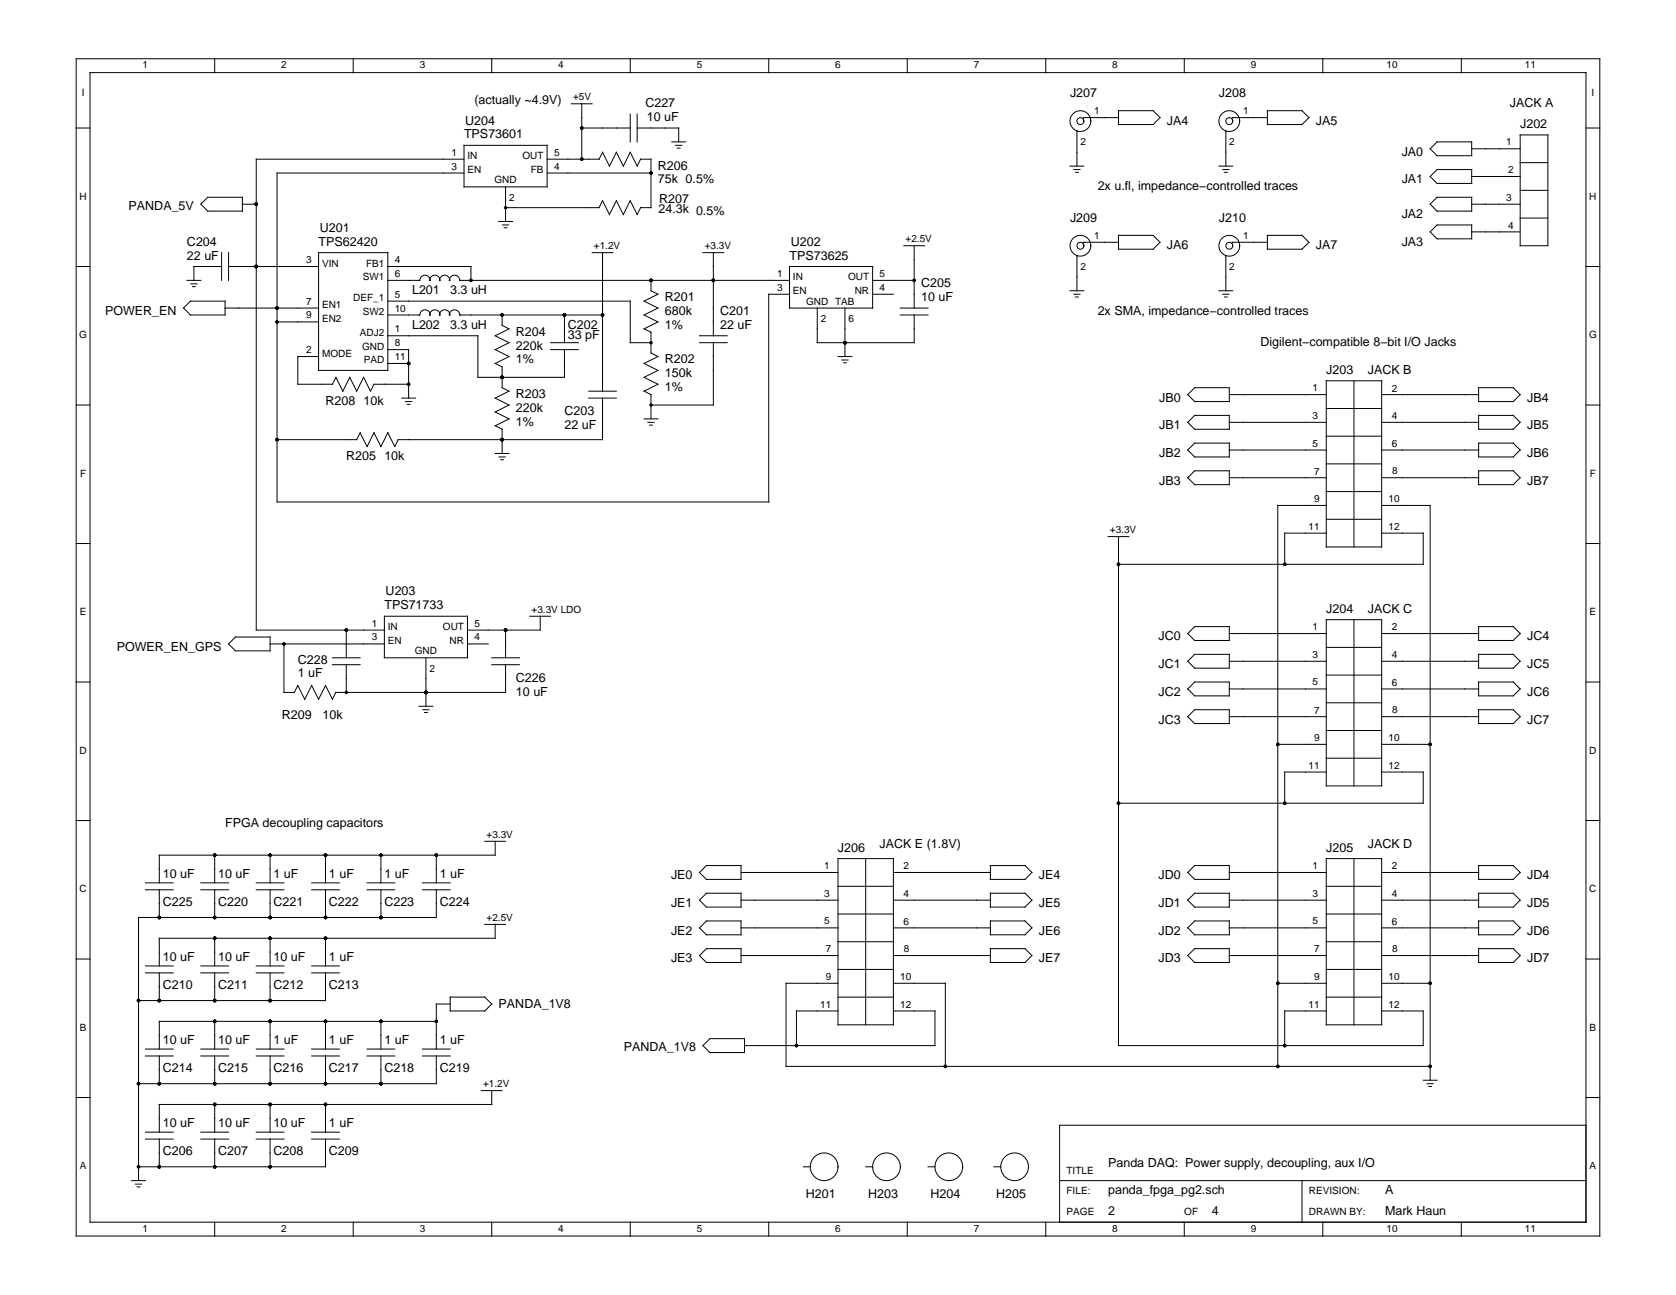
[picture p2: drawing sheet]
<svg xmlns="http://www.w3.org/2000/svg" width="279mm" height="216mm" viewBox="0 0 279 216" stroke-linecap="round" stroke-linejoin="round" font-family="sans-serif">
<g fill="none" stroke="#000" stroke-width=".17">
<path d="M12.7 9.8h254v196.3h-254zM15 12.1h249.4v191.7h-249.4zM35.8 9.8v2.3M58.9 9.8v2.3M82 9.8v2.3M95.3 17.3h3.4M97 17.3v9.2M105.1 9.8v2.3M105.1 19v4.7M106.2 19v4.7M128.2 9.8v2.3M151.2 9.8v2.3"/>
<path d="M174.3 9.8v2.3M186.5 18.5h5.7l1.2 1.1-1.2 1.2h-5.7zM186.5 19.6h-5.8l-.2 .2M197.4 9.8v2.3M211.3 18.5h5.8l1.1 1.1-1.1 1.2h-5.8zM211.3 19.6h-5.8l-.2 .2M220.5 9.8v2.3M243.6 9.8v2.3M12.7 21.3h2.3M34.6 32.9h5.8v2.3h-5.8l-1.1-1.2zM40.4 34h2.3M77.4 28.8h-31.2v54.9h82v-34.6h3.4"/>
<path d="M77.4 26.5h-34.7v78.5h21.4M77.4 24.2h13.8v7h-13.8zM83.1 36.9h2.3M83.8 37.5h1M84.1 38h.4M84.3 31.2v5.7M84.3 34.6h15.6l.5-1.1 1.2 2.3 1.2-2.3 1.1 2.3 1.2-2.3 1.1 2.3M91.2 26.5h8.7M91.2 28.8h17.3M97 21.3h8.1M99.9 26.5l.5-1.1 1.2 2.3 1.2-2.3 1.1 2.3 1.2-2.3 1.1 2.3 .6-1.2h1.7v8.1h-1.7l-.6 1.2M106.2 21.3h6.9v2.4"/>
<path d="M112 23.7h2.3M112.6 24.2h1.1M112.9 24.7h.5M178.4 27.7h2.3M179 28.3h1.1M179.3 28.7h.5M179.6 21.8l-.1 5.9M186.5 39.2h5.7l1.2 1.2-1.2 1.1h-5.7zM203.2 27.7h2.3M203.8 28.3h1.1M204.1 28.7h.5M204.4 21.8v5.9"/>
<path d="M211.3 39.2h5.8l1.1 1.2-1.1 1.1h-5.8zM239.6 23.7h5.7v2.3h-5.7l-1.2-1.2zM239.6 28.3h5.7v2.3h-5.7l-1.2-1.2zM239.6 32.9h5.7v2.3h-5.7l-1.2-1.2zM239.6 37.5h5.7v2.3h-5.7l-1.2-1.1zM245.3 24.8h8.1M245.3 29.4h8.1M245.3 34h8.1M245.3 38.7h8.1M253.4 22.5h4.6v18.5h-4.6zM253.4 36.4h4.6M253.4 31.7h4.6"/>
<path d="M253.4 27.1h4.6M264.4 21.3h2.3M12.7 44.4h2.3M31.2 46.7h2.3M31.8 50.2h5.7v2.3h-5.7l-1.2-1.1zM31.8 47.3h1M32.1 47.8h.5M36.9 44.4h-4.6v2.3M36.9 42.1v4.6M37.5 51.4h15.6M38.1 44.4h15M38.1 42.1v4.6"/>
<path d="M46.2 53.7h6.9M53.1 42.1h11.6v19.7h-11.6zM53.1 59.4h-3.5v4.7h5.8l.6-1.2 1.2 2.3 1.1-2.3 1.2 2.3 1.1-2.3 1.2 2.3 .5-1.1h5.8M64.7 46.7h5.3a.84 .84 0 0 1 .9-.8 .84 .84 0 0 1 .8 .9 .82 .82 0 0 1 .8-.9 .82 .82 0 0 1 .8 .9 .82 .82 0 0 1 .8-.9 .82 .82 0 0 1 .9 .9 .84 .84 0 0 1 .8-.9 .84 .84 0 0 1 .8 .8h55M64.7 52.5h5.3a.84 .84 0 0 1 .9-.9 .84 .84 0 0 1 .8 1 .82 .82 0 0 1 .8-1 .82 .82 0 0 1 .8 1 .82 .82 0 0 1 .8-1 .82 .82 0 0 1 .9 1 .84 .84 0 0 1 .8-1 .84 .84 0 0 1 .8 .9h23.8M64.7 50.2h40.4v6.9h3.4M64.7 44.4h13.8v2.3M64.7 56h15v6.9h14.4v-4.6M64.7 58.3h3.4v8.1M83.7 52.5v1.7l1.2 .6-2.3 1.2 2.3 1.1-2.3 1.2 2.3 1.1-2.3 1.2 1.1 .6M91.8 57.1h4.6M91.8 58.3h4.6"/>
<path d="M94.1 52.5v4.6M98.7 42.1h3.5M100.4 42.1v23.1M108.5 46.7v1.8l1.2 .6-2.3 1.1 2.3 1.2-2.3 1.1 2.3 1.2-2.3 1.1 1.1 .6v3.5l1.2 .5-2.3 1.2 2.3 1.2-2.3 1.1 2.3 1.2-2.3 1.1 1.1 .6M116.6 56h4.6M116.6 57.1h4.6M117.2 42.1h3.5M118.9 57.1v10.4h-10.4M118.9 42.1v13.9M131.6 44.4h13.9v7h-13.9zM136.2 51.4v5.7h16.2v-4.6M139.7 59.4h2.3"/>
<path d="M140.9 51.4v8M145.5 46.7h6.9M145.5 49.1h3.4M150.1 51.4h4.6M150.1 52.5h4.6M150.7 41h3.4M152.4 41v10.4M178.4 48.5h2.3M179 49.1h1.1M179.3 49.5h.5M179.6 42.6l-.1 5.9M186.5 40.4h-5.8l-.2 .2"/>
<path d="M203.2 48.5h2.3M203.8 49.1h1.1M204.1 49.5h.5M204.4 42.6v5.9M211.3 40.4h-5.8l-.2 .2M264.4 44.4h2.3M12.7 67.5h2.3M64.7 60.6h3.4M67 66.4h2.3M67.6 66.9h1M67.9 67.4h.4M82.6 75.6h2.3"/>
<path d="M83.2 76.2h1M83.5 76.6h.4M83.7 61.2v3.4l1.2 .6-2.3 1.2 2.3 1.1-2.3 1.2 2.3 1.1-2.3 1.2 1.1 .6v4M98.1 65.2h4.7M98.1 66.4h4.7M100.4 66.4v6.9h-34l-.6 1.2-1.1-2.4-1.2 2.4-1.2-2.4-1.1 2.4-1.2-2.4-.5 1.2h-13.3M107.4 69.8h2.3M108 70.4h1M108.3 70.9h.5M108.5 65.8v4M140.3 60h1.1M140.6 60.5h.5"/>
<path d="M199.2 64.6h5.7v2.3h-5.7l-1.2-1.1zM199.2 69.3h5.7v2.3h-5.7l-1.2-1.2zM199.2 73.9h5.7v2.3h-5.7l-1.2-1.2zM199.2 78.5h5.7v2.3h-5.7l-1.2-1.2zM204.9 65.8h16.2M204.9 70.4h16.2M204.9 75h16.2M204.9 79.6h16.2M221.1 77.3h9.2M221.1 72.7h9.2M221.1 63.5h9.2v27.7h-9.2zM221.1 68.1h9.2"/>
<path d="M225.7 63.5v27.7M230.3 65.8h16.2M230.3 70.4h16.2M230.3 75h16.2M230.3 79.6h16.2M246.5 64.6h5.8l1.1 1.2-1.1 1.1h-5.8zM246.5 69.3h5.8l1.1 1.1-1.1 1.2h-5.8zM246.5 73.9h5.8l1.1 1.1-1.1 1.2h-5.8zM246.5 78.5h5.8l1.1 1.1-1.1 1.2h-5.8zM264.4 67.5h2.3M12.7 90.6h2.3M184.7 89.5h3.5"/>
<path d="M186.5 89.5v84.8h50.8v-5.8h-7M221.1 84.3h-8.1v93.5M221.1 88.9h-6.9v5.2M221.1 82h9.2M221.1 86.6h9.2M230.3 84.3h8.1v95.8M230.3 88.9h7v5.2h-50.8M264.4 90.6h2.3M12.7 113.7h2.3M38.1 107.4l1.2-1.2h5.7v2.3h-5.7zM45 107.4h19.1M47.3 107.4v8h1.8l.5-1.1 1.2 2.3 1.2-2.3 1.1 2.3 1.2-2.3 1.1 2.3"/>
<path d="M55.4 109.7h4.6M55.4 110.8h4.6M56 115.4l-.6 1.2M57.7 105v4.7M57.7 110.8v4.6M64.1 102.7h13.8v7h-13.8zM69.9 117.7h2.3M70.5 118.3h1M70.8 118.8h.4M71 109.7v8M77.9 107.4h3.5M82 109.7h4.6"/>
<path d="M82 110.8h4.6M84.3 105v4.7M84.3 110.8v4.6h-28.3M88.3 102.7h3.5M90.1 102.7v2.3h-12.2M198 105.6l1.2-1.1h5.7v2.3h-5.7zM199.2 113.7h5.7v2.3h-5.7l-1.2-1.1zM199.2 109.1h5.7v2.3h-5.7l-1.2-1.2zM199.2 118.3h5.7v2.3h-5.7l-1.2-1.1zM204.9 105.6h16.2M204.9 110.2h16.2M204.9 114.9h16.2"/>
<path d="M204.9 119.5h16.2M221.1 103.3h9.2v27.7h-9.2zM221.1 117.2h9.2M221.1 112.6h9.2M221.1 107.9h9.2M225.7 103.3v27.7M230.3 105.6h16.2M230.3 110.2h16.2M230.3 114.9h16.2M230.3 119.5h16.2M246.5 113.7h5.8l1.1 1.2-1.1 1.1h-5.8zM246.5 104.5h5.8l1.1 1.1-1.1 1.2h-5.8z"/>
<path d="M246.5 109.1h5.8l1.1 1.1-1.1 1.2h-5.8zM246.5 118.3h5.8l1.1 1.2-1.1 1.1h-5.8zM264.4 113.7h2.3M12.7 136.8h2.3M213 124.1h8.1M221.1 128.7h-6.9v5.2M221.1 121.8h9.2M221.1 126.4h9.2M230.3 124.1h8.1M230.3 128.7h7v5.2h-50.8M264.4 136.8h2.3M12.7 159.9h2.3"/>
<path d="M24.2 147.2h4.7M24.2 148.3h4.7M26.6 148.3v4.7M33.5 147.2h4.6M33.5 148.3h4.6M35.8 142.6v4.6M35.8 148.3v4.7M35.8 156.4v4.6M42.7 147.2h4.6M42.7 148.3h4.6M45 142.6v4.6M45 148.3v4.7"/>
<path d="M45 156.4v4.6M52 147.2h4.6M52 148.3h4.6M54.3 142.6v4.6M54.3 148.3v4.7M54.3 156.4v4.6M61.2 147.2h4.6M61.2 148.3h4.6M63.5 142.6v4.6M63.5 148.3v4.7M70.4 147.2h4.6M70.4 148.3h4.6"/>
<path d="M72.7 148.3v4.7h-49.6v43.8M72.7 142.6v4.6M80.8 140.3h3.5M80.8 154.1h3.5M82.6 140.3v2.3h-56v4.6M82.6 154.1v2.3h-56v4.6M116.6 150.1l1.2-1.2h5.7v2.3h-5.7zM116.6 154.7l1.2-1.2h5.7v2.3h-5.7zM116.6 159.3l1.2-1.1h5.7v2.3h-5.7zM117.8 144.3h5.7v2.3h-5.7l-1.2-1.1zM123.5 145.5h16.2M123.5 150.1h16.2"/>
<path d="M123.5 154.7h16.2M123.5 159.3h16.2M139.7 157h9.2M139.7 152.4h9.2M139.7 143.1h9.2v27.8h-9.2zM139.7 147.8h9.2M144.3 143.1v27.8M148.9 145.5h16.2M148.9 150.1h16.2M148.9 154.7h16.2M148.9 159.3h16.2M165.1 144.3h5.8l1.1 1.2-1.1 1.1h-5.8z"/>
<path d="M165.1 148.9h5.8l1.1 1.2-1.1 1.1h-5.8zM165.1 153.5h5.8l1.1 1.2-1.1 1.1h-5.8zM165.1 158.2h5.8l1.1 1.1-1.1 1.2h-5.8zM198 150.1l1.2-1.2h5.7v2.3h-5.7zM198 154.7l1.2-1.2h5.7v2.3h-5.7zM198 159.3l1.2-1.1h5.7v2.3h-5.7zM199.2 144.3h5.7v2.3h-5.7l-1.2-1.1zM204.9 145.5h16.2M204.9 150.1h16.2M204.9 154.7h16.2M204.9 159.3h16.2M221.1 143.1h9.2v27.8h-9.2z"/>
<path d="M221.1 157h9.2M221.1 152.4h9.2M221.1 147.8h9.2M225.7 143.1v27.8M230.3 145.5h16.2M230.3 150.1h16.2M230.3 154.7h16.2M230.3 159.3h16.2M246.5 144.3h5.8l1.1 1.2-1.1 1.1h-5.8zM246.5 148.9h5.8l1.1 1.2-1.1 1.1h-5.8zM246.5 153.5h5.8l1.1 1.2-1.1 1.1h-5.8zM246.5 158.2h5.8l1.1 1.1-1.1 1.2h-5.8z"/>
<path d="M264.4 159.9h2.3M24.2 161h4.7M24.2 162.2h4.7M24.2 174.9h4.7M24.2 176.1h4.7M26.6 162.2v4.6M26.6 176.1v4.6M33.5 161h4.6M33.5 162.2h4.6M33.5 174.9h4.6M33.5 176.1h4.6M35.8 162.2v4.6"/>
<path d="M35.8 170.3v4.6M35.8 176.1v4.6M42.7 161h4.6M42.7 162.2h4.6M42.7 174.9h4.6M42.7 176.1h4.6M45 162.2v4.6M45 170.3v4.6M45 176.1v4.6M52 161h4.6M52 162.2h4.6M52 174.9h4.6"/>
<path d="M52 176.1h4.6M54.3 162.2v4.6h-31.2M54.3 170.3v4.6M54.3 176.1v4.6M61.2 174.9h4.6M61.2 176.1h4.6M63.5 170.3v4.6M63.5 176.1v4.6M70.4 174.9h4.6M70.4 176.1h4.6M72.7 170.3h-46.1v4.6M72.7 176.1v4.6h-49.6"/>
<path d="M75 166.2h5.8l1.2 1.2-1.2 1.1h-5.8zM75 167.4h-2.3v7.5M118.3 173.2h5.8v2.3h-5.8l-1.1-1.2zM139.7 163.9h-8.7v13.9h107.4M139.7 168.5h-6.9v5.8M139.7 161.6h9.2M139.7 166.2h9.2M148.9 163.9h8.7v13.9M148.9 168.5h7v5.8h-31.8M213 163.9h8.1M221.1 168.5h-6.9v5.8M221.1 161.6h9.2"/>
<path d="M221.1 166.2h9.2M230.3 163.9h8.1M12.7 183h2.3M21.9 196.8h2.3M22.6 197.4h1M22.9 197.9h.4M24.2 188.8h4.7M24.2 189.9h4.7M26.6 189.9v4.6M33.5 188.8h4.6M33.5 189.9h4.6M35.8 184.1v4.7"/>
<path d="M35.8 189.9v4.6M42.7 188.8h4.6M42.7 189.9h4.6M45 184.1v4.7M45 189.9v4.6M52 188.8h4.6M52 189.9h4.6M54.3 189.9v4.6h-31.2M54.3 184.1v4.7M80.2 181.8h3.5M82 181.8v2.3h-55.4v4.7M133.9 194.5h1.2"/>
<path d="M144.3 194.5h1.2M154.7 194.5h1.2M165.7 194.5h1.1M176.6 196.8h87.8M217.1 196.8v7M237.3 180.1h2.3M237.9 180.7h1M238.2 181.1h.4M264.4 187.6h-87.8v16.2M264.4 183h2.3M35.8 203.8v2.3M58.9 203.8v2.3"/>
<path d="M82 203.8v2.3M105.1 203.8v2.3M128.2 203.8v2.3M151.2 203.8v2.3M174.3 203.8v2.3M197.4 203.8v2.3M220.5 203.8v2.3M243.6 203.8v2.3"/>
<circle cx="180.1" cy="20.2" r="1.73"/>
<circle cx="180.1" cy="20.2" r=".58"/>
<circle cx="204.9" cy="20.2" r="1.73"/>
<circle cx="204.9" cy="20.2" r=".58"/>
<circle cx="180.1" cy="41" r="1.73"/>
<circle cx="180.1" cy="41" r=".58"/>
<circle cx="204.9" cy="41" r="1.73"/>
<circle cx="204.9" cy="41" r=".58"/>
<circle cx="137.4" cy="194.5" r="2.31"/>
<circle cx="147.8" cy="194.5" r="2.31"/>
<circle cx="158.2" cy="194.5" r="2.31"/>
<circle cx="169.1" cy="194.5" r="2.31"/>
</g>
<g fill="#000">
<circle cx="42.7" cy="34" r=".29"/>
<circle cx="84.3" cy="34.6" r=".29"/>
<circle cx="97" cy="21.3" r=".29"/>
<circle cx="97" cy="26.5" r=".29"/>
<circle cx="108.5" cy="28.8" r=".29"/>
<circle cx="42.7" cy="44.4" r=".29"/>
<circle cx="46.2" cy="53.7" r=".29"/>
<circle cx="46.2" cy="51.4" r=".29"/>
<circle cx="78.5" cy="46.7" r=".29"/>
<circle cx="83.7" cy="52.5" r=".29"/>
<circle cx="94.1" cy="52.5" r=".29"/>
<circle cx="100.4" cy="52.5" r=".29"/>
<circle cx="108.5" cy="57.1" r=".29"/>
<circle cx="108.5" cy="46.7" r=".29"/>
<circle cx="118.9" cy="46.7" r=".29"/>
<circle cx="140.9" cy="57.1" r=".29"/>
<circle cx="152.4" cy="46.7" r=".29"/>
<circle cx="46.2" cy="73.3" r=".29"/>
<circle cx="68.1" cy="64.1" r=".29"/>
<circle cx="68.1" cy="60.6" r=".29"/>
<circle cx="83.7" cy="62.9" r=".29"/>
<circle cx="83.7" cy="73.3" r=".29"/>
<circle cx="108.5" cy="67.5" r=".29"/>
<circle cx="186.5" cy="94.1" r=".29"/>
<circle cx="214.2" cy="94.1" r=".29"/>
<circle cx="47.3" cy="107.4" r=".29"/>
<circle cx="57.7" cy="105" r=".29"/>
<circle cx="57.7" cy="115.4" r=".29"/>
<circle cx="71" cy="115.4" r=".29"/>
<circle cx="84.3" cy="105" r=".29"/>
<circle cx="186.5" cy="133.9" r=".29"/>
<circle cx="213" cy="124.1" r=".29"/>
<circle cx="214.2" cy="133.9" r=".29"/>
<circle cx="238.4" cy="124.1" r=".29"/>
<circle cx="26.6" cy="153" r=".29"/>
<circle cx="35.8" cy="156.4" r=".29"/>
<circle cx="35.8" cy="142.6" r=".29"/>
<circle cx="35.8" cy="153" r=".29"/>
<circle cx="45" cy="156.4" r=".29"/>
<circle cx="45" cy="142.6" r=".29"/>
<circle cx="45" cy="153" r=".29"/>
<circle cx="54.3" cy="156.4" r=".29"/>
<circle cx="54.3" cy="142.6" r=".29"/>
<circle cx="54.3" cy="153" r=".29"/>
<circle cx="63.5" cy="142.6" r=".29"/>
<circle cx="63.5" cy="153" r=".29"/>
<circle cx="72.7" cy="142.6" r=".29"/>
<circle cx="23.1" cy="166.8" r=".29"/>
<circle cx="26.6" cy="166.8" r=".29"/>
<circle cx="35.8" cy="170.3" r=".29"/>
<circle cx="35.8" cy="166.8" r=".29"/>
<circle cx="45" cy="170.3" r=".29"/>
<circle cx="45" cy="166.8" r=".29"/>
<circle cx="54.3" cy="170.3" r=".29"/>
<circle cx="63.5" cy="170.3" r=".29"/>
<circle cx="72.7" cy="170.3" r=".29"/>
<circle cx="132.8" cy="174.3" r=".29"/>
<circle cx="157.6" cy="177.8" r=".29"/>
<circle cx="213" cy="163.9" r=".29"/>
<circle cx="213" cy="177.8" r=".29"/>
<circle cx="214.2" cy="174.3" r=".29"/>
<circle cx="238.4" cy="163.9" r=".29"/>
<circle cx="238.4" cy="177.8" r=".29"/>
<circle cx="23.1" cy="180.7" r=".29"/>
<circle cx="23.1" cy="194.5" r=".29"/>
<circle cx="26.6" cy="180.7" r=".29"/>
<circle cx="26.6" cy="194.5" r=".29"/>
<circle cx="35.8" cy="180.7" r=".29"/>
<circle cx="35.8" cy="184.1" r=".29"/>
<circle cx="35.8" cy="194.5" r=".29"/>
<circle cx="45" cy="180.7" r=".29"/>
<circle cx="45" cy="184.1" r=".29"/>
<circle cx="45" cy="194.5" r=".29"/>
<circle cx="54.3" cy="180.7" r=".29"/>
<circle cx="54.3" cy="184.1" r=".29"/>
<circle cx="63.5" cy="180.7" r=".29"/>
</g>
<g font-size="2.1">
<text x="79.1" y="17.3">(actually ~4.9V)</text>
<text x="107.6" y="17.9">C227</text>
<text x="178.4" y="16.1">J207</text>
<text x="203.2" y="16.1">J208</text>
<text x="251.7" y="17.9">JACK A</text>
<text x="77.4" y="23.1">TPS73601</text>
<text x="77.6" y="20.8">U204</text>
<text x="107.8" y="20.2">10 uF</text>
<text x="194.5" y="20.8">JA4</text>
<text x="219.4" y="20.8">JA5</text>
<text x="253.4" y="21.3">J202</text>
<text x="109.7" y="28.3">R206</text>
<text x="233.7" y="26">JA0</text>
<text x="21.4" y="35">PANDA_5V</text>
<text x="109.7" y="30.6">75k 0.5%</text>
<text x="109.8" y="35.6">24.3k 0.5%</text>
<text x="109.9" y="33.8">R207</text>
<text x="183" y="31.7">2x u.fl, impedance−controlled traces</text>
<text x="233.7" y="30.6">JA1</text>
<text x="31.2" y="41">C204</text>
<text x="53.1" y="41">TPS62420</text>
<text x="53.3" y="38.7">U201</text>
<text x="131.8" y="41">U202</text>
<text x="178.4" y="36.9">J209</text>
<text x="194.5" y="41.5">JA6</text>
<text x="203.2" y="36.9">J210</text>
<text x="219.4" y="41.5">JA7</text>
<text x="233.7" y="36.4">JA2</text>
<text x="233.7" y="41">JA3</text>
<text x="31.2" y="43.3">22 uF</text>
<text x="131.6" y="43.3">TPS73625</text>
<text x="153.6" y="47.9">C205</text>
<text x="17.5" y="52.5">POWER_EN</text>
<text x="68.7" y="49.1">L201</text>
<text x="75" y="49.1">3.3 uH</text>
<text x="110.8" y="50.2">R201</text>
<text x="110.8" y="52.5">680k</text>
<text x="120.1" y="52.5">C201</text>
<text x="153.6" y="50.2">10 uF</text>
<text x="183" y="52.5">2x SMA, impedance−controlled traces</text>
<text x="68.7" y="54.8">L202</text>
<text x="75" y="54.8">3.3 uH</text>
<text x="86" y="56">R204</text>
<text x="86" y="58.3">220k</text>
<text x="94.7" y="54.8">C202</text>
<text x="94.7" y="56.6">33 pF</text>
<text x="110.8" y="54.8">1%</text>
<text x="120.1" y="54.8">22 uF</text>
<text x="210.1" y="57.7">Digilent−compatible 8−bit I/O Jacks</text>
<text x="86" y="60.6">1%</text>
<text x="110.8" y="60.6">R202</text>
<text x="110.8" y="62.9">150k</text>
<text x="110.8" y="65.2">1%</text>
<text x="221.1" y="62.3">J203</text>
<text x="228" y="62.3">JACK B</text>
<text x="54.3" y="67.5">R208 10k</text>
<text x="86" y="66.4">R203</text>
<text x="86" y="68.7">220k</text>
<text x="86" y="71">1%</text>
<text x="94.1" y="69.3">C203</text>
<text x="94.1" y="71.6">22 uF</text>
<text x="193.3" y="66.9">JB0</text>
<text x="193.3" y="71.6">JB1</text>
<text x="254.6" y="66.9">JB4</text>
<text x="254.6" y="71.6">JB5</text>
<text x="57.7" y="76.8">R205 10k</text>
<text x="193.3" y="76.2">JB2</text>
<text x="254.6" y="76.2">JB6</text>
<text x="193.3" y="80.8">JB3</text>
<text x="254.6" y="80.8">JB7</text>
<text x="64.1" y="101.6">TPS71733</text>
<text x="64.3" y="99.3">U203</text>
<text x="193.1" y="106.8">JC0</text>
<text x="221.1" y="102.2">J204</text>
<text x="228" y="102.2">JACK C</text>
<text x="254.6" y="106.8">JC4</text>
<text x="19.5" y="108.5">POWER_EN_GPS</text>
<text x="49.6" y="110.6">C228</text>
<text x="49.6" y="112.9">1 uF</text>
<text x="86" y="113.7">C226</text>
<text x="193.1" y="111.4">JC1</text>
<text x="254.6" y="111.4">JC5</text>
<text x="47" y="119.8">R209</text>
<text x="53.8" y="119.8">10k</text>
<text x="86" y="116">10 uF</text>
<text x="193.1" y="116">JC2</text>
<text x="254.6" y="116">JC6</text>
<text x="193.1" y="120.6">JC3</text>
<text x="254.6" y="120.6">JC7</text>
<text x="37.5" y="138">FPGA decoupling capacitors</text>
<text x="139.7" y="142">J206</text>
<text x="146.6" y="141.3">JACK E (1.8V)</text>
<text x="221.1" y="142">J205</text>
<text x="228" y="141.3">JACK D</text>
<text x="27.1" y="146.4">10 uF</text>
<text x="36.4" y="146.4">10 uF</text>
<text x="45.6" y="146.4">1 uF</text>
<text x="54.8" y="146.4">1 uF</text>
<text x="64.1" y="146.4">1 uF</text>
<text x="73.3" y="146.4">1 uF</text>
<text x="111.9" y="146.6">JE0</text>
<text x="173.2" y="146.6">JE4</text>
<text x="193.1" y="146.6">JD0</text>
<text x="254.6" y="146.6">JD4</text>
<text x="27.1" y="151">C225</text>
<text x="36.4" y="151">C220</text>
<text x="45.6" y="151">C221</text>
<text x="54.8" y="151">C222</text>
<text x="64.1" y="151">C223</text>
<text x="73.3" y="151">C224</text>
<text x="111.9" y="151.2">JE1</text>
<text x="111.9" y="155.8">JE2</text>
<text x="173.2" y="151.2">JE5</text>
<text x="173.2" y="155.8">JE6</text>
<text x="193.1" y="151.2">JD1</text>
<text x="193.1" y="155.8">JD2</text>
<text x="254.6" y="151.2">JD5</text>
<text x="254.6" y="155.8">JD6</text>
<text x="27.1" y="160.2">10 uF</text>
<text x="36.4" y="160.2">10 uF</text>
<text x="45.6" y="160.2">10 uF</text>
<text x="54.8" y="160.2">1 uF</text>
<text x="111.9" y="160.5">JE3</text>
<text x="173.2" y="160.5">JE7</text>
<text x="193.1" y="160.5">JD3</text>
<text x="254.6" y="160.5">JD7</text>
<text x="27.1" y="164.9">C210</text>
<text x="36.4" y="164.9">C211</text>
<text x="45.6" y="164.9">C212</text>
<text x="54.8" y="164.9">C213</text>
<text x="83.1" y="168">PANDA_1V8</text>
<text x="27.1" y="178.8">C214</text>
<text x="27.1" y="174.1">10 uF</text>
<text x="36.4" y="178.8">C215</text>
<text x="36.4" y="174.1">10 uF</text>
<text x="45.6" y="178.8">C216</text>
<text x="45.6" y="174.1">1 uF</text>
<text x="54.8" y="178.8">C217</text>
<text x="54.8" y="174.1">1 uF</text>
<text x="64.1" y="178.8">C218</text>
<text x="64.1" y="174.1">1 uF</text>
<text x="73.3" y="178.8">C219</text>
<text x="73.3" y="174.1">1 uF</text>
<text x="104" y="175.3">PANDA_1V8</text>
<text x="27.1" y="188">10 uF</text>
<text x="36.4" y="188">10 uF</text>
<text x="45.6" y="188">10 uF</text>
<text x="54.8" y="188">1 uF</text>
<text x="27.1" y="192.6">C206</text>
<text x="36.4" y="192.6">C207</text>
<text x="45.6" y="192.6">C208</text>
<text x="54.8" y="192.6">C209</text>
<text x="184.7" y="194.5">Panda DAQ: Power supply, decoupling, aux I/O</text>
<text x="134.3" y="199.7">H201</text>
<text x="144.7" y="199.7">H203</text>
<text x="155.1" y="199.7">H204</text>
<text x="166.1" y="199.7">H205</text>
<text x="184.7" y="202.6">2</text>
<text x="184.7" y="199.1">panda_fpga_pg2.sch</text>
<text x="202" y="202.6">4</text>
<text x="230.9" y="202.6">Mark Haun</text>
<text x="230.9" y="199.1">A</text>
</g>
<g font-size="1.7">
<text x="23.8" y="11.4">1</text>
<text x="46.9" y="11.4">2</text>
<text x="70" y="11.4">3</text>
<text x="93.1" y="11.4">4</text>
<text x="116.1" y="11.4">5</text>
<text x="139.2" y="11.4">6</text>
<text x="162.3" y="11.4">7</text>
<text x="185.4" y="11.4">8</text>
<text x="208.5" y="11.4">9</text>
<text x="231.1" y="11.4">10</text>
<text x="254.2" y="11.4">11</text>
<text x="13.6" y="16">I</text>
<text x="95.5" y="16.7">+5V</text>
<text x="265.3" y="16">I</text>
<text x="182.4" y="19">1</text>
<text x="207.2" y="19">1</text>
<text x="75.3" y="26">1</text>
<text x="75.3" y="28.3">3</text>
<text x="77.9" y="26.5">IN</text>
<text x="77.9" y="28.8">EN</text>
<text x="87.1" y="26.5">OUT</text>
<text x="88.5" y="28.8">FB</text>
<text x="92.4" y="28.3">4</text>
<text x="92.4" y="26">5</text>
<text x="180.1" y="24.2">2</text>
<text x="204.9" y="24.2">2</text>
<text x="251.1" y="24.2">1</text>
<text x="251.4" y="28.9">2</text>
<text x="13.3" y="33.3">H</text>
<text x="82.4" y="30.6">GND</text>
<text x="84.9" y="33.5">2</text>
<text x="251.1" y="33.5">3</text>
<text x="264.9" y="33.3">H</text>
<text x="99" y="41.5">+1.2V</text>
<text x="117.5" y="41.5">+3.3V</text>
<text x="151" y="40.4">+2.5V</text>
<text x="182.4" y="39.8">1</text>
<text x="207.2" y="39.8">1</text>
<text x="251.4" y="38.1">4</text>
<text x="51" y="43.9">3</text>
<text x="53.7" y="44.4">VIN</text>
<text x="60.5" y="46.7">SW1</text>
<text x="61" y="44.4">FB1</text>
<text x="65.8" y="43.9">4</text>
<text x="65.8" y="46.2">6</text>
<text x="129.5" y="46.2">1</text>
<text x="132.2" y="46.7">IN</text>
<text x="141.4" y="46.7">OUT</text>
<text x="146.6" y="46.2">5</text>
<text x="180.1" y="45">2</text>
<text x="204.9" y="45">2</text>
<text x="51" y="50.8">7</text>
<text x="51" y="53.1">9</text>
<text x="53.7" y="51.4">EN1</text>
<text x="53.7" y="53.7">EN2</text>
<text x="58.9" y="50.2">DEF_1</text>
<text x="60.5" y="52.5">SW2</text>
<text x="65.8" y="49.6">5</text>
<text x="65.8" y="51.9">10</text>
<text x="129.5" y="48.5">3</text>
<text x="132.2" y="49.1">EN</text>
<text x="134.4" y="50.8">GND TAB</text>
<text x="136.8" y="53.7">2</text>
<text x="141.4" y="53.7">6</text>
<text x="142.5" y="49.1">NR</text>
<text x="146.6" y="48.5">4</text>
<text x="13.2" y="56.4">G</text>
<text x="51" y="58.9">2</text>
<text x="53.7" y="59.4">MODE</text>
<text x="60" y="56">ADJ2</text>
<text x="60.4" y="58.3">GND</text>
<text x="65.8" y="55.4">1</text>
<text x="65.8" y="57.7">8</text>
<text x="264.9" y="56.4">G</text>
<text x="60.6" y="60.6">PAD</text>
<text x="65.8" y="60">11</text>
<text x="218.8" y="65.2">1</text>
<text x="232" y="65.3">2</text>
<text x="218.8" y="69.8">3</text>
<text x="232" y="69.9">4</text>
<text x="218.8" y="74.5">5</text>
<text x="232" y="74.5">6</text>
<text x="13.3" y="79.5">F</text>
<text x="219.1" y="83.7">9</text>
<text x="219.1" y="79.1">7</text>
<text x="231.5" y="83.7">10</text>
<text x="232.1" y="79.1">8</text>
<text x="265" y="79.5">F</text>
<text x="185" y="88.9">+3.3V</text>
<text x="218.1" y="88.4">11</text>
<text x="231.5" y="88.3">12</text>
<text x="13.3" y="102.6">E</text>
<text x="62" y="104.5">1</text>
<text x="62" y="106.8">3</text>
<text x="64.7" y="105">IN</text>
<text x="64.7" y="107.4">EN</text>
<text x="73.8" y="105">OUT</text>
<text x="74.9" y="107.4">NR</text>
<text x="79.1" y="106.8">4</text>
<text x="79.1" y="104.5">5</text>
<text x="88.6" y="102.2">+3.3V LDO</text>
<text x="218.8" y="105">1</text>
<text x="232" y="105.1">2</text>
<text x="265" y="102.6">E</text>
<text x="69.2" y="109.1">GND</text>
<text x="71.6" y="112">2</text>
<text x="218.8" y="109.7">3</text>
<text x="232" y="109.7">4</text>
<text x="218.8" y="114.3">5</text>
<text x="219.1" y="119">7</text>
<text x="232" y="114.3">6</text>
<text x="232.1" y="118.9">8</text>
<text x="13.3" y="125.7">D</text>
<text x="219.1" y="123.6">9</text>
<text x="231.5" y="123.5">10</text>
<text x="264.9" y="125.7">D</text>
<text x="218.1" y="128.2">11</text>
<text x="231.5" y="128.1">12</text>
<text x="81.1" y="139.7">+3.3V</text>
<text x="13.3" y="148.8">C</text>
<text x="137.4" y="149.5">3</text>
<text x="137.4" y="144.9">1</text>
<text x="150.6" y="144.9">2</text>
<text x="150.6" y="149.6">4</text>
<text x="218.8" y="149.5">3</text>
<text x="218.8" y="144.9">1</text>
<text x="232" y="144.9">2</text>
<text x="232" y="149.6">4</text>
<text x="264.9" y="148.8">C</text>
<text x="81.1" y="153.5">+2.5V</text>
<text x="137.4" y="154.1">5</text>
<text x="150.6" y="154.2">6</text>
<text x="218.8" y="154.1">5</text>
<text x="232" y="154.2">6</text>
<text x="137.7" y="158.8">7</text>
<text x="150.7" y="158.7">8</text>
<text x="219.1" y="158.8">7</text>
<text x="232.1" y="158.7">8</text>
<text x="137.7" y="163.4">9</text>
<text x="150.1" y="163.4">10</text>
<text x="150.1" y="168">12</text>
<text x="219.1" y="163.4">9</text>
<text x="231.5" y="163.4">10</text>
<text x="231.5" y="168">12</text>
<text x="13.3" y="171.9">B</text>
<text x="136.7" y="168">11</text>
<text x="218.1" y="168">11</text>
<text x="265" y="171.9">B</text>
<text x="80.5" y="181.2">+1.2V</text>
<text x="13.3" y="195">A</text>
<text x="177.8" y="195.7">TITLE</text>
<text x="265" y="195">A</text>
<text x="177.8" y="199.1">FILE:</text>
<text x="177.8" y="202.6">PAGE</text>
<text x="197.4" y="202.6">OF</text>
<text x="218.2" y="199.1">REVISION:</text>
<text x="218.2" y="202.6">DRAWN BY:</text>
<text x="23.8" y="205.3">1</text>
<text x="46.9" y="205.3">2</text>
<text x="70" y="205.3">3</text>
<text x="93.1" y="205.3">4</text>
<text x="116.1" y="205.3">5</text>
<text x="139.2" y="205.3">6</text>
<text x="162.3" y="205.3">7</text>
<text x="185.4" y="205.3">8</text>
<text x="208.5" y="205.3">9</text>
<text x="231.1" y="205.3">10</text>
<text x="254.2" y="205.3">11</text>
</g>
</svg>
